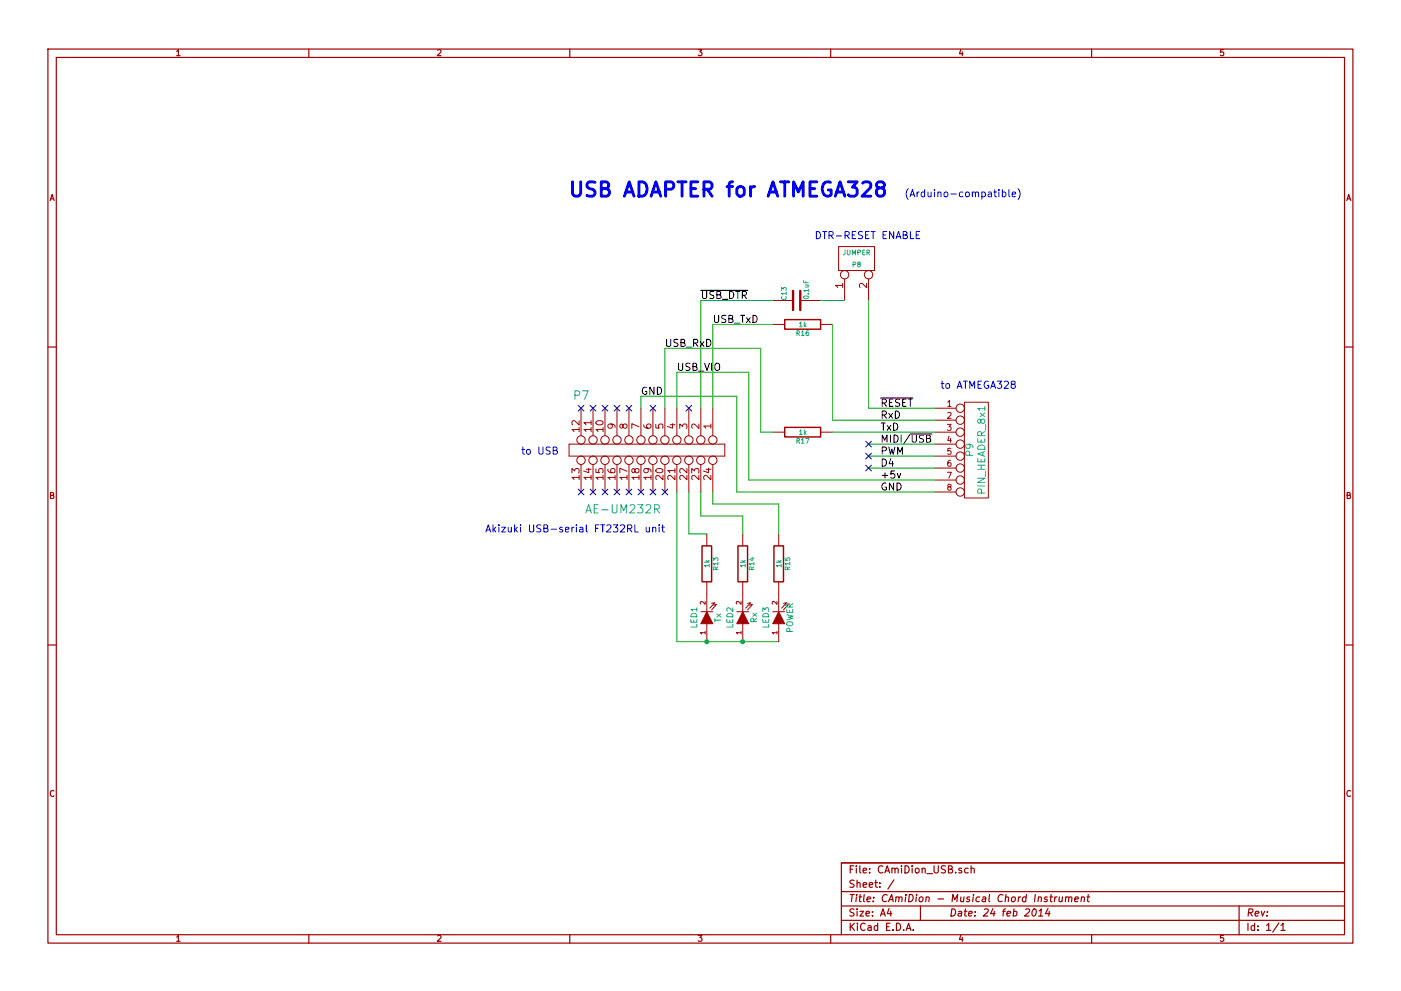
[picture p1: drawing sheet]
<svg xmlns="http://www.w3.org/2000/svg" width="297mm" height="210mm" viewBox="0 0 297 210" stroke-linecap="round" stroke-linejoin="round" font-family="sans-serif">
<g fill="none" stroke="#a00000" stroke-width=".25">
<path d="M10.2 10.4h276.6v189.7h-276.6zM11.9 12.2h273.2v186.1h-273.2zM65.5 10.4v1.8M120.8 10.4v1.8M176.1 10.4v1.8M231.4 10.4v1.8M10.2 73.6h1.7M285.1 73.6h1.7M10.2 136.8h1.7M285.1 136.8h1.7M65.5 198.3v1.8M120.8 198.3v1.8"/>
<path d="M176.1 198.3v1.8M178.4 189.2h106.7M178.4 195.3h106.7M178.4 192.2h106.7M188.5 192.8l-.4 1h1M188.8 193.3v1.1M189.5 186.7l-1.3 1.9M192.1 197.4l.5-1.5 .5 1.5M192.3 197h.7M193.6 197.3v.1M195.1 192.2v3.1M205.3 184.3l-.5-.1-.3 .3 .1 .6 .2 .1 .5-.1"/>
<path d="M205.9 184.3h.1a.36 .36 0 0 1 .6 .1v.8M205.9 183.7v1.5M219.1 192.9l.2-.1a.78 .78 0 0 1 .5 .7 .78 .78 0 0 1-.3 .7l-.4 .2a.97 .97 0 0 1 0-1.5zM220.2 194.4h.9M220.3 193.3l.5-.5-.2 1.6M222 190.4l-.3-.1-.3 .3 .6 .3v.2l-.2 .2-.4-.1M222.2 192.8l-.5 1h.9M222.5 193.3l-.1 1.1M222.6 190.3h.6M222.9 189.8l-.2 1.3 .4 .2M223.7 190.3l-.2 1M224.1 190.3l-.5 .3"/>
<path d="M224.6 190.3v.9l.3 .1 .2-.1M225.3 190.3l-.2 1M226 190.4l.2-.1 .3 .1v.9M226 190.3l-.1 1M226.6 190.5l.3-.2 .3 .1v.9M227.9 190.8l.7-.1v-.3h-.6l-.2 .7 .2 .2 .5-.1M229.3 190.4l.2-.1 .4 .1-.1 .9M229.3 190.3l-.1 1M230.5 190.3h.6M230.7 189.8l-.1 1.3 .3 .2M231.4 198.3v1.8M262.7 192.2v6.1"/>
<path d="M271.1 195.8l-1.3 2M271.6 196.3l.4-.4v1.5M271.6 197.4h.9M285.1 183.1h-106.7v15.2"/>
</g>
<g fill="none" stroke="#a00000" stroke-width=".21">
<path d="M177.8 52.3h7.6v5.1h-7.6zM179.1 59.2v4.5M184.1 59.2v4.5M163.8 63.7h4.3M163.8 68.8h2.6M169.7 63.7h4.3M174 68.8h2.5M120.6 94.2h33.1v2.6h-33.1zM123.2 86.6v5.9M123.2 98.5v5.9M125.7 86.6v5.9M125.7 98.5v5.9"/>
<path d="M128.3 86.6v5.9M128.3 98.5v5.9M130.8 86.6v5.9M130.8 98.5v5.9M133.3 86.6v5.9M133.3 98.5v5.9M135.9 86.6v5.9M135.9 98.5v5.9M138.4 86.6v5.9M138.4 98.5v5.9M141 86.6v5.9M141 98.5v5.9"/>
<path d="M143.5 86.6v5.9M143.5 98.5v5.9M146 86.6v5.9M146 98.5v5.9M148.6 86.6v5.9M148.6 98.5v5.9M151.1 86.6v5.9M151.1 98.5v5.9M163.8 91.7h2.6M174 91.7h2.5M198.1 86.6h4.6M198.1 89.1h4.6"/>
<path d="M198.1 91.7h4.6M198.1 94.2h4.6M198.1 96.8h4.6M198.1 99.3h4.6M204.5 85.3h5v20.4h-5zM149.9 113.3v2.5M157.5 113.3v2.5M165.1 113.3v2.5M198.1 101.8h4.6M198.1 104.4h4.6M148.6 129.8h2.5M149.9 123.4v6.4"/>
<path d="M149.9 132.3v3.8M150.9 128l.6-.1-1 1.1M151.3 128.4l.6-.1-1 1.1M156.2 129.8h2.5M157.5 123.4v6.4M157.5 132.3v3.8M158.5 128l.6-.1-1 1.1M158.9 128.4l.6-.1-1 1.1M163.8 129.8h2.6M165.1 123.4v6.4M165.1 132.3v3.8M166.1 128l.7-.1-1.1 1.1"/>
<path d="M166.5 128.4l.6-.1-1 1.1"/>
<circle cx="179.1" cy="58.3" r=".89"/>
<circle cx="184.1" cy="58.3" r=".89"/>
<circle cx="123.2" cy="93.3" r=".89"/>
<circle cx="123.2" cy="97.7" r=".89"/>
<circle cx="125.7" cy="97.7" r=".89"/>
<circle cx="125.7" cy="93.3" r=".89"/>
<circle cx="128.3" cy="97.7" r=".89"/>
<circle cx="128.3" cy="93.3" r=".89"/>
<circle cx="130.8" cy="93.3" r=".89"/>
<circle cx="130.8" cy="97.7" r=".89"/>
<circle cx="133.3" cy="93.3" r=".89"/>
<circle cx="133.3" cy="97.7" r=".89"/>
<circle cx="135.9" cy="93.3" r=".89"/>
<circle cx="135.9" cy="97.7" r=".89"/>
<circle cx="138.4" cy="93.3" r=".89"/>
<circle cx="138.4" cy="97.7" r=".89"/>
<circle cx="141" cy="93.3" r=".89"/>
<circle cx="141" cy="97.7" r=".89"/>
<circle cx="143.5" cy="97.7" r=".89"/>
<circle cx="143.5" cy="93.3" r=".89"/>
<circle cx="146" cy="97.7" r=".89"/>
<circle cx="146" cy="93.3" r=".89"/>
<circle cx="148.6" cy="97.7" r=".89"/>
<circle cx="148.6" cy="93.3" r=".89"/>
<circle cx="151.1" cy="93.3" r=".89"/>
<circle cx="151.1" cy="97.7" r=".89"/>
<circle cx="203.6" cy="86.6" r=".89"/>
<circle cx="203.6" cy="89.1" r=".89"/>
<circle cx="203.6" cy="94.2" r=".89"/>
<circle cx="203.6" cy="91.7" r=".89"/>
<circle cx="203.6" cy="96.8" r=".89"/>
<circle cx="203.6" cy="99.3" r=".89"/>
<circle cx="203.6" cy="104.4" r=".89"/>
<circle cx="203.6" cy="101.8" r=".89"/>
</g>
<path d="M124.2 108.8l.6-1.7 .6 1.7M138.8 108l.8-.1 .2-.2-.1-.5-.3-.1h-.6v1.7M139.2 108l.6 .8" fill="none" stroke="#00a0a0" stroke-width=".21"/>
<path d="M168.1 61.7v4.1M169.7 61.7v4.1" fill="none" stroke="#a00000" stroke-width=".51"/>
<path d="M166.4 67.8h7.6v2h-7.6zM166.4 90.7h7.6v2h-7.6zM148.8 115.8h2.1v7.6h-2.1zM156.5 115.8h2v7.6h-2zM164.1 115.8h2v7.6h-2z" fill="none" stroke="#a00000" stroke-width=".3"/>
<g fill="none" stroke="#00a000" stroke-width=".21">
<path d="M163.8 63.7h-15.2v22.9M163.8 68.8h-12.7v17.8M174 63.7h5.1M176.5 68.8v20.3h21.6M184.1 63.7v22.9h14M135.9 86.6v-2.5h20.3v20.3h41.9M141 86.6v-12.7h20.3v17.8h2.5M143.5 86.6v-7.6h15.2v22.8h39.4M176.5 91.7h21.6M184.1 94.2h14M184.1 96.8h14M184.1 99.3h14"/>
<path d="M143.5 104.4v31.7h21.6M146 104.4v8.9h3.9M148.6 104.4v5.1h8.9v3.8M151.1 104.4v2.5h14v6.4"/>
</g>
<path d="M148.6 61.6h9.9M186.7 84.4h6.9M193 92.1h4.6M196.4 93h.7l.2-.3-.1-.2-.8-.2v1.5h.6l.3-.1v-.4l-.3-.3M190.2 100.4l.4 1 .4-1" fill="none" stroke="#000" stroke-width=".21"/>
<g fill="#a00000" stroke="#a00000" stroke-width=".21">
<path d="M149.9 129.8l1.2 2.5h-2.5z"/>
<path d="M157.5 129.8l1.2 2.5h-2.5z"/>
<path d="M165.1 129.8l1.3 2.5h-2.6z"/>
</g>
<g fill="#00a000" stroke="#00a000" stroke-width=".25">
<circle cx="149.9" cy="136.1" r=".41"/>
<circle cx="157.5" cy="136.1" r=".41"/>
</g>
<g fill="none" stroke="#0000c0" stroke-width=".21">
<path d="M122.6 86l1.2 1.2M123.8 86l-1.2 1.2M125.1 86l1.2 1.2M126.3 86l-1.2 1.2M127.7 86l1.2 1.2M128.9 86l-1.2 1.2M130.2 86l1.2 1.2M131.4 86l-1.2 1.2M132.7 86l1.3 1.2M134 86l-1.3 1.2M137.8 86l1.2 1.2M139 86l-1.2 1.2"/>
<path d="M145.4 86l1.3 1.2M146.7 86l-1.3 1.2M183.5 93.6l1.3 1.2M183.5 96.2l1.3 1.2M183.5 98.7l1.3 1.2M184.8 93.6l-1.3 1.2M184.8 96.2l-1.3 1.2M184.8 98.7l-1.3 1.2M122.6 103.8l1.2 1.2M123.8 103.8l-1.2 1.2M125.1 103.8l1.2 1.2M126.3 103.8l-1.2 1.2"/>
<path d="M127.7 103.8l1.2 1.2M128.9 103.8l-1.2 1.2M130.2 103.8l1.2 1.2M131.4 103.8l-1.2 1.2M132.7 103.8l1.3 1.2M134 103.8l-1.3 1.2M135.3 103.8l1.2 1.2M136.5 103.8l-1.2 1.2M137.8 103.8l1.2 1.2M139 103.8l-1.2 1.2M140.4 103.8l1.2 1.2M141.6 103.8l-1.2 1.2"/>
</g>
<g fill="none" stroke="#00f" stroke-width=".21">
<path d="M194.3 49.9h.5M195 49.1h-.7v1.5h.7M212.5 40.8l.5-.1 .3 .3-.1 .6-.2 .2-.5-.1M212.5 40.2v1.6M213.9 40.2v1.3l.2 .3M214.6 41.2l.7-.1v-.3l-.5-.1-.2 .3 .1 .7h.6M215.8 40a1.75 1.75 0 0 1 0 2.3M117.3 95.6l.7-.1 .1-.2-.1-.3-.7-.2v1.6h.6l.2-.2 .1-.3-.4-.3M214.7 81.5l-.3-.3 .1-.2 .2-.1h.4l.2 .3-.1 .2-.7 .2-.1 .2 .1 .5 .2 .1h.3l.3-.3v-.3l-.3-.3M134.6 111.3v1.6h.7M137 111.9l.1 .9 .3 .1 .3-.2M137.7 111.9v1"/>
<path d="M138.4 112l.1-.1a.36 .36 0 0 1 .5 .2v.8M138.4 111.9v1M139.8 111.3v.2M139.8 111.9v1M140.3 111.9h.6M140.5 111.3v1.4l.4 .2"/>
</g>
<path d="M186.4 39.9a.65 .65 0 0 1-.6-.7 .65 .65 0 0 1 .6-.6h.6a.65 .65 0 0 1 .5 .6 .65 .65 0 0 1-.5 .7l-.9 .1-.3 .5v.5l.3 .5 .3 .1 .8-.1a1.01 1.01 0 0 0 .2-1.3l-.4-.3" fill="none" stroke="#00f" stroke-width=".61"/>
<text font-size="4.2" fill="#00f" x="120.6" y="41.9">USB ADAPTER for ATMEGA328</text>
<g font-size="2.5" fill="#00a0a0">
<text x="121.7" y="84.9">P7</text>
<text x="125.1" y="109">AE-UM232R</text>
</g>
<g font-size="2.1" fill="#00f">
<text x="191.8" y="41.9">(Arduino-compatible)</text>
<text x="172.7" y="50.8">DTR-RESET ENABLE</text>
<text x="199.4" y="82.5">to ATMEGA328</text>
<text x="110.5" y="96.5">to USB</text>
<text x="102.9" y="113">Akizuki USB-serial FT232RL unit</text>
</g>
<g font-size="2.1">
<text x="148.6" y="63.5">USB_DTR</text>
<text x="151.1" y="68.6">USB_TxD</text>
<text x="141" y="73.7">USB_RxD</text>
<text x="135.9" y="83.8">GND</text>
<text x="143.5" y="78.7">USB_VIO</text>
<text x="186.7" y="86.4">RESET</text>
<text x="186.7" y="88.9">RxD</text>
<text x="186.7" y="91.4">TxD</text>
<text x="186.7" y="94">MIDI/USB</text>
<text x="186.7" y="101.6">+5v</text>
<text x="186.7" y="96.5">PWM</text>
<text x="186.7" y="99.1">D4</text>
<text x="186.7" y="104.1">GND</text>
</g>
<g font-size="2.1" fill="#a00000">
<text x="178.8" y="61.2" transform="rotate(-90 178.8 61.2)">1</text>
<text x="183.9" y="61.2" transform="rotate(-90 183.9 61.2)">2</text>
<text x="122.9" y="91.6" transform="rotate(-90 122.9 91.6)">12</text>
<text x="125.5" y="91.6" transform="rotate(-90 125.5 91.6)">11</text>
<text x="128" y="91.6" transform="rotate(-90 128 91.6)">10</text>
<text x="130.6" y="91" transform="rotate(-90 130.6 91)">9</text>
<text x="133.1" y="91" transform="rotate(-90 133.1 91)">8</text>
<text x="135.6" y="91" transform="rotate(-90 135.6 91)">7</text>
<text x="138.2" y="91" transform="rotate(-90 138.2 91)">6</text>
<text x="140.7" y="91" transform="rotate(-90 140.7 91)">5</text>
<text x="143.3" y="91" transform="rotate(-90 143.3 91)">4</text>
<text x="145.8" y="91" transform="rotate(-90 145.8 91)">3</text>
<text x="148.3" y="91" transform="rotate(-90 148.3 91)">2</text>
<text x="150.9" y="91" transform="rotate(-90 150.9 91)">1</text>
<text x="122.9" y="101.7" transform="rotate(-90 122.9 101.7)">13</text>
<text x="125.5" y="101.7" transform="rotate(-90 125.5 101.7)">14</text>
<text x="128" y="101.7" transform="rotate(-90 128 101.7)">15</text>
<text x="130.6" y="101.7" transform="rotate(-90 130.6 101.7)">16</text>
<text x="133.1" y="101.7" transform="rotate(-90 133.1 101.7)">17</text>
<text x="135.6" y="101.7" transform="rotate(-90 135.6 101.7)">18</text>
<text x="138.2" y="101.7" transform="rotate(-90 138.2 101.7)">19</text>
<text x="140.7" y="101.7" transform="rotate(-90 140.7 101.7)">20</text>
<text x="143.3" y="101.7" transform="rotate(-90 143.3 101.7)">21</text>
<text x="145.8" y="101.7" transform="rotate(-90 145.8 101.7)">22</text>
<text x="148.3" y="101.7" transform="rotate(-90 148.3 101.7)">23</text>
<text x="150.9" y="101.7" transform="rotate(-90 150.9 101.7)">24</text>
<text x="179.9" y="185.4">File: CAmiDion_USB.sch</text>
<text x="179.9" y="191.5">Title: CAmiDion - Musical Chord Instrument</text>
<text x="179.9" y="188.4">Sheet: /</text>
<text x="179.9" y="197.6">KiCad E.D.A.</text>
<text x="179.9" y="194.5">Size: A4</text>
<text x="201.2" y="194.5">Date: 24 feb 2014</text>
<text x="264.2" y="194.5">Rev:</text>
<text x="264.2" y="197.6">Id: 1/1</text>
</g>
<g font-size="2.1" fill="#00a0a0">
<text x="206.4" y="96.8" transform="rotate(-90 206.4 96.8)">P9</text>
<text x="209" y="104.7" transform="rotate(-90 209 104.7)">PIN_HEADER_8x1</text>
</g>
<g font-size="1.8" fill="#a00000">
<text x="37.3" y="11.9">1</text>
<text x="92.7" y="11.9">2</text>
<text x="148" y="11.9">3</text>
<text x="203.3" y="11.9">4</text>
<text x="258.6" y="11.9">5</text>
<text x="10.4" y="42.7">A</text>
<text x="285.3" y="42.7">A</text>
<text x="200.8" y="86.4">1</text>
<text x="200.8" y="88.9">2</text>
<text x="200.8" y="91.4">3</text>
<text x="200.8" y="94">4</text>
<text x="200.8" y="96.5">5</text>
<text x="200.8" y="99.1">6</text>
<text x="200.8" y="101.6">7</text>
<text x="10.4" y="105.9">B</text>
<text x="200.8" y="104.1">8</text>
<text x="285.3" y="105.9">B</text>
<text x="10.4" y="169.1">C</text>
<text x="285.3" y="169.1">C</text>
<text x="37.3" y="199.8">1</text>
<text x="92.7" y="199.8">2</text>
<text x="148" y="199.8">3</text>
<text x="203.3" y="199.8">4</text>
<text x="258.6" y="199.8">5</text>
</g>
<g font-size="1.8" fill="#00a0a0">
<text x="147.9" y="133.3" transform="rotate(-90 147.9 133.3)">LED1</text>
<text x="153" y="132.1" transform="rotate(-90 153 132.1)">Tx</text>
<text x="155.5" y="133.3" transform="rotate(-90 155.5 133.3)">LED2</text>
<text x="160.6" y="132.2" transform="rotate(-90 160.6 132.2)">Rx</text>
<text x="163.1" y="133.3" transform="rotate(-90 163.1 133.3)">LED3</text>
<text x="168.2" y="134.4" transform="rotate(-90 168.2 134.4)">POWER</text>
</g>
<g font-size="1.4" fill="#00a0a0">
<text x="178.7" y="54.2">JUMPER</text>
<text x="180.7" y="56.7">P8</text>
<text x="166.8" y="63.6" transform="rotate(-90 166.8 63.6)">C13</text>
<text x="171.5" y="63.3" transform="rotate(-90 171.5 63.3)">0.1uF</text>
<text x="168.9" y="71.3">R16</text>
<text x="169.4" y="69.4">1k</text>
<text x="168.9" y="94.2">R17</text>
<text x="169.4" y="92.3">1k</text>
<text x="150.5" y="120.4" transform="rotate(-90 150.5 120.4)">1k</text>
<text x="152.3" y="120.9" transform="rotate(-90 152.3 120.9)">R13</text>
<text x="158.1" y="120.4" transform="rotate(-90 158.1 120.4)">1k</text>
<text x="159.9" y="120.9" transform="rotate(-90 159.9 120.9)">R14</text>
<text x="165.7" y="120.4" transform="rotate(-90 165.7 120.4)">1k</text>
<text x="167.6" y="120.9" transform="rotate(-90 167.6 120.9)">R15</text>
</g>
<g font-size="1.4" fill="#a00000">
<text x="149.6" y="128.3" transform="rotate(-90 149.6 128.3)">2</text>
<text x="157.2" y="128.3" transform="rotate(-90 157.2 128.3)">2</text>
<text x="164.8" y="128.3" transform="rotate(-90 164.8 128.3)">2</text>
<text x="149.6" y="134.6" transform="rotate(-90 149.6 134.6)">1</text>
<text x="157.2" y="134.6" transform="rotate(-90 157.2 134.6)">1</text>
<text x="164.8" y="134.6" transform="rotate(-90 164.8 134.6)">1</text>
</g>
</svg>
